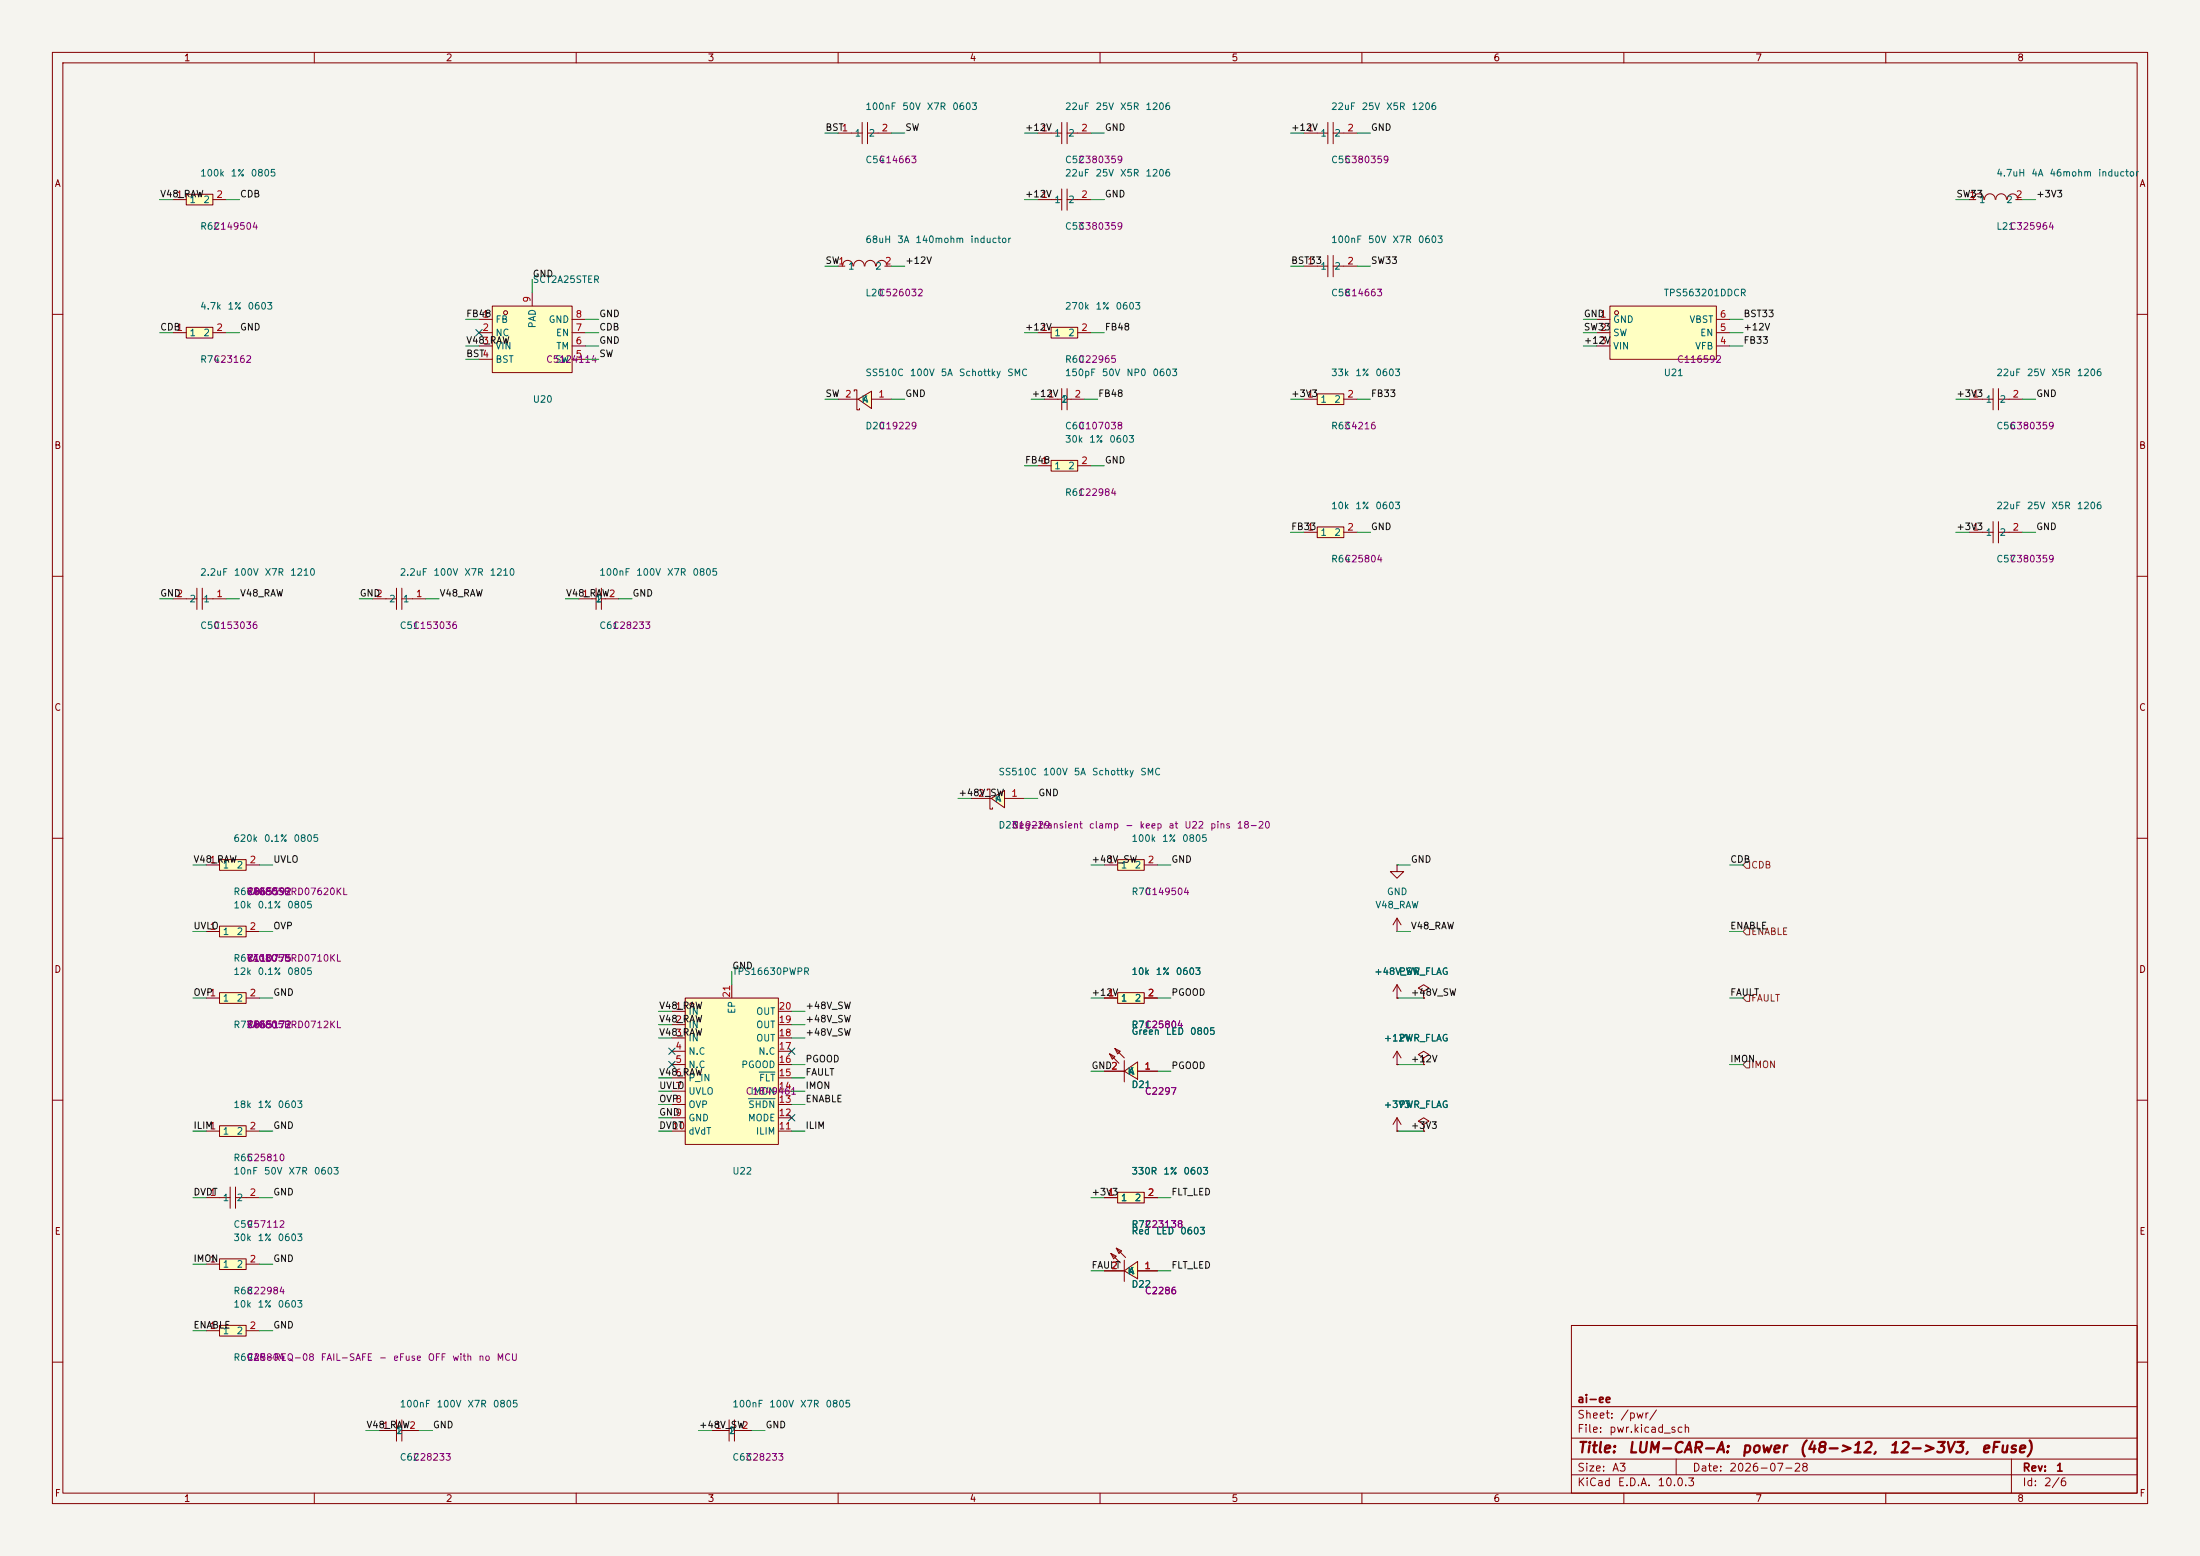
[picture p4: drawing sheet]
<svg xmlns="http://www.w3.org/2000/svg" width="420mm" height="297mm" viewBox="0 0 420 297" stroke-linecap="round" stroke-linejoin="round" font-family="sans-serif">
<path d="M0 0h420v297h-420z" fill="#f5f4ef" stroke="#f5f4ef" stroke-width=".19"/>
<g fill="none" stroke="#840000" stroke-width=".19">
<path d="M10 10h400v277h-400zM12 12h396v273h-396zM60 10v2M110 10v2M160 10v2M210 10v2M260 10v2M310 10v2M360 10v2M10 60h2M408 60h2M10 110h2"/>
<path d="M408 110h2M10 160h2M408 160h2M10 210h2M408 210h2M300 253h108v32h-108zM10 260h2M300 278.5h108M300 274.5h108M300 268.5h108M320 278.5v3M384 278.5v6.5"/>
<path d="M408 260h2M60 285v2M110 285v2M160 285v2M210 285v2M260 285v2M300 281.5h108M310 285v2M360 285v2"/>
</g>
<path d="M200.7 87.9h5v2h-5z" fill="#ffffc2"/>
<path d="M198.1 88.9h2.6M200.7 87.9h5v2h-5zM205.7 88.9h2.6" fill="none" stroke="#840000" stroke-width=".19"/>
<g fill="#ffffc2">
<path d="M211.8 201.2l1 .5-.5 .5z"/>
<path d="M212.8 200.1l1.1 .6-.5 .5z"/>
<path d="M214.6 204.5l2.6-1.8v3.3z"/>
</g>
<path d="M210.8 204.5h3.8M211.8 201.2l1 .5-.5 .5zM211.8 201.2l1.8 1.7M212.8 200.1l1.1 .6-.5 .5zM212.8 200.1l1.8 1.8M214.6 204.5l2.6-1.8v3.3zM214.6 202.4v4.1M217.2 204.5h3.8" fill="none" stroke="#840000" stroke-width=".19"/>
<path d="M189.2 152.4l2.6-1.5v3.3z" fill="#ffffc2"/>
<g fill="none" stroke="#840000" stroke-width=".19">
<path d="M185.4 152.4h3.8M188.5 150.9v-.3h.5v3.8h.5v-.2M189.2 152.4l2.6-1.5v3.3zM191.8 152.4h3.8M266.7 177.8h.1M266.7 175.3v2.5M266.7 175.3l-.8 1.2M266.7 175.3l.8 1.2M266.7 190.5h.1M266.7 188l-.8 1.2M266.7 188l.8 1.2M266.7 188v2.5"/>
<path d="M39.4 228.6h4.5M43.9 226.6v4M45 228.6h4.5M45 226.6v4"/>
</g>
<path d="M213.4 227.6h5v2h-5z" fill="#ffffc2"/>
<path d="M210.8 228.6h2.6M213.4 227.6h5v2h-5zM218.4 228.6h2.6" fill="none" stroke="#840000" stroke-width=".19"/>
<path d="M41.9 176.8h5.1v2h-5.1z" fill="#ffffc2"/>
<path d="M71.1 114.3h4.6M75.7 112.3v4M76.7 114.3h4.6M76.7 112.3v4M39.4 177.8h2.5M41.9 176.8h5.1v2h-5.1zM47 177.8h2.5M72.4 273h3.3M75.7 271v4.1M76.7 271v4.1M76.7 273h3.3" fill="none" stroke="#840000" stroke-width=".19"/>
<path d="M163.8 76.2l2.6-1.5v3.3z" fill="#ffffc2"/>
<path d="M160 50.8h1.3M160.8 50.8a1.01 1.01 0 0 1 1-1.1 1.01 1.01 0 0 1 1 1.1M163 50.8a1.01 1.01 0 0 1 1-1.1 1.01 1.01 0 0 1 1 1.1M165.1 50.8a1.01 1.01 0 0 1 1-1.1 1.01 1.01 0 0 1 1 1.1M167.3 50.8a1.01 1.01 0 0 1 1-1.1 1.01 1.01 0 0 1 1 1.1M168.9 50.8h1.3M160 76.2h3.8M163.1 74.7v-.3h.5v3.8h.5v-.2M163.8 76.2l2.6-1.5v3.3zM166.4 76.2h3.8" fill="none" stroke="#840000" stroke-width=".19"/>
<path d="M130.8 190.5h17.8v27.9h-17.8z" fill="#ffffc2"/>
<g fill="none" stroke="#840000" stroke-width=".19">
<path d="M266.7 165.1v1.3h1.3l-1.3 1.2-1.3-1.2h1.3M266.7 165.1h.1M128.3 193h2.5M128.3 195.6h2.5M128.3 198.1h2.5M130.8 190.5h17.8v27.9h-17.8zM139.7 188v2.5M148.6 193h2.5M148.6 195.6h2.5M148.6 198.1h2.5M128.3 200.7h2.5M128.3 203.2h2.5"/>
<path d="M128.3 205.7h2.5M128.3 208.3h2.5M128.3 210.8h2.5M128.3 213.4h2.5M128.3 215.9h2.5M148.6 200.7h2.5M148.6 203.2h2.5M148.6 205.7h2.5M148.6 208.3h2.5M148.6 210.8h2.5M148.6 213.4h2.5M148.6 215.9h2.5"/>
<circle cx="132.1" cy="191.8" r=".38"/>
</g>
<path d="M142.9 209.7h5.1M144.9 204.6h3.1" fill="none" stroke="#006464" stroke-width=".19"/>
<path d="M41.9 214.9h5.1v2h-5.1z" fill="#ffffc2"/>
<path d="M271.8 189.2l1-.6-1-.6-1 .6 1 .6v1.3M271.8 190.5h.1M39.4 215.9h2.5M41.9 214.9h5.1v2h-5.1zM47 215.9h2.5" fill="none" stroke="#840000" stroke-width=".19"/>
<path d="M41.9 164.1h5.1v2h-5.1z" fill="#ffffc2"/>
<path d="M375.9 76.2h4.6M380.5 74.2v4M381.5 76.2h4.6M381.5 74.2v4M39.4 165.1h2.5M41.9 164.1h5.1v2h-5.1zM47 165.1h2.5" fill="none" stroke="#840000" stroke-width=".19"/>
<g fill="#ffffc2">
<path d="M212.1 239.3l1 .5-.5 .5z"/>
<path d="M213.1 238.3l1 .5-.5 .5z"/>
<path d="M214.6 242.6l2.6-1.8v3.3z"/>
</g>
<path d="M212.1 239.3l1 .5-.5 .5zM212.1 239.3l1.8 1.7M213.1 238.3l1 .5-.5 .5zM213.1 238.3l1.8 1.7M210.8 242.6h3.8M214.6 242.6l2.6-1.8v3.3zM214.6 240.5v4.1M217.2 242.6h3.8" fill="none" stroke="#840000" stroke-width=".19"/>
<path d="M41.9 240.3h5.1v2h-5.1z" fill="#ffffc2"/>
<path d="M39.4 241.3h2.5M41.9 240.3h5.1v2h-5.1zM47 241.3h2.5" fill="none" stroke="#840000" stroke-width=".19"/>
<path d="M307.3 58.4h20.4v10.2h-20.4z" fill="#ffffc2"/>
<g fill="none" stroke="#840000" stroke-width=".19">
<path d="M248.9 50.8h4.6M253.5 48.8v4M254.5 50.8h4.6M254.5 48.8v4M307.3 58.4h20.4v10.2h-20.4zM304.8 61h2.5M304.8 63.5h2.5M304.8 66h2.5M327.7 61h2.5M327.7 63.5h2.5M327.7 66h2.5"/>
<circle cx="308.6" cy="59.7" r=".38"/>
</g>
<path d="M251.5 75.2h5v2h-5z" fill="#ffffc2"/>
<path d="M248.9 76.2h2.6M251.5 75.2h5v2h-5zM256.5 76.2h2.6" fill="none" stroke="#840000" stroke-width=".19"/>
<path d="M94 58.4h15.2v12.7h-15.2z" fill="#ffffc2"/>
<g fill="none" stroke="#840000" stroke-width=".19">
<path d="M94 58.4h15.2v12.7h-15.2zM101.6 55.9v2.5M91.4 61h2.6M91.4 63.5h2.6M91.4 66h2.6M91.4 68.6h2.6M109.2 61h2.6M109.2 63.5h2.6M109.2 66h2.6M109.2 68.6h2.6"/>
<circle cx="96.5" cy="59.7" r=".38"/>
</g>
<path d="M41.9 189.5h5.1v2h-5.1z" fill="#ffffc2"/>
<g fill="none" stroke="#840000" stroke-width=".19">
<path d="M198.1 25.4h4.6M202.7 23.4v4M203.7 25.4h4.6M203.7 23.4v4M248.9 25.4h4.6M253.5 23.4v4M254.5 25.4h4.6M254.5 23.4v4M380.5 99.6v4M381.5 99.6v4M375.9 101.6h4.6M381.5 101.6h4.6"/>
<path d="M39.4 190.5h2.5M41.9 189.5h5.1v2h-5.1zM47 190.5h2.5M271.8 214.6l1-.6-1-.6-1 .6 1 .6v1.3M271.8 215.9h.1"/>
</g>
<path d="M41.9 253h5.1v2h-5.1z" fill="#ffffc2"/>
<g fill="none" stroke="#840000" stroke-width=".19">
<path d="M375.9 38.1h1.3M376.7 38.1a1.01 1.01 0 0 1 1-1.1 1.01 1.01 0 0 1 1 1.1M378.9 38.1a1.01 1.01 0 0 1 1-1.1 1.01 1.01 0 0 1 1 1.1M381 38.1a1.01 1.01 0 0 1 1-1.1 1.01 1.01 0 0 1 1 1.1M383.2 38.1a1.01 1.01 0 0 1 1-1.1 1.01 1.01 0 0 1 1 1.1M384.8 38.1h1.3M199.4 76.2h3.3M202.7 74.2v4M203.7 76.2h3.3M203.7 74.2v4M33 114.3h4.6M37.6 112.3v4"/>
<path d="M38.6 114.3h4.6M38.6 112.3v4M266.7 215.9h.1M266.7 213.4l-.8 1.2M266.7 213.4l.8 1.2M266.7 213.4v2.5M271.8 201.9l1-.6-1-.6-1 .6 1 .6v1.3M271.8 203.2h.1M39.4 254h2.5M41.9 253h5.1v2h-5.1zM47 254h2.5"/>
</g>
<path d="M200.7 62.5h5v2h-5z" fill="#ffffc2"/>
<path d="M198.1 38.1h4.6M202.7 36.1v4M203.7 38.1h4.6M203.7 36.1v4M198.1 63.5h2.6M200.7 62.5h5v2h-5zM205.7 63.5h2.6" fill="none" stroke="#840000" stroke-width=".19"/>
<path d="M251.5 100.6h5v2h-5z" fill="#ffffc2"/>
<path d="M248.9 101.6h2.6M251.5 100.6h5v2h-5zM256.5 101.6h2.6" fill="none" stroke="#840000" stroke-width=".19"/>
<path d="M35.6 37.1h5v2h-5z" fill="#ffffc2"/>
<path d="M33 38.1h2.6M35.6 37.1h5v2h-5zM40.6 38.1h2.6M266.7 203.2h.1M266.7 200.7l-.8 1.2M266.7 200.7l.8 1.2M266.7 200.7v2.5M135.9 273h3.3M139.2 271v4.1M140.2 273h3.3M140.2 271v4.1" fill="none" stroke="#840000" stroke-width=".19"/>
<path d="M213.4 189.5h5v2h-5z" fill="#ffffc2"/>
<path d="M110.5 114.3h3.3M113.8 112.3v4M114.8 114.3h3.3M114.8 112.3v4M210.8 190.5h2.6M213.4 189.5h5v2h-5zM218.4 190.5h2.6" fill="none" stroke="#840000" stroke-width=".19"/>
<path d="M213.4 164.1h5v2h-5z" fill="#ffffc2"/>
<path d="M210.8 165.1h2.6M213.4 164.1h5v2h-5zM218.4 165.1h2.6" fill="none" stroke="#840000" stroke-width=".19"/>
<path d="M35.6 62.5h5v2h-5z" fill="#ffffc2"/>
<g fill="none" stroke="#840000" stroke-width=".19">
<path d="M160 25.4h4.6M164.6 23.4v4M165.6 25.4h4.6M165.6 23.4v4M33 63.5h2.6M35.6 62.5h5v2h-5zM40.6 63.5h2.6M210.8 190.5h2.6M218.4 190.5h2.6M266.7 190.5h.1M271.8 190.5h.1M210.8 204.5h3.8"/>
<path d="M217.2 204.5h3.8M266.7 203.2h.1M266.7 215.9h.1M271.8 203.2h.1M271.8 215.9h.1M210.8 228.6h2.6M218.4 228.6h2.6M210.8 242.6h3.8M217.2 242.6h3.8"/>
</g>
<path d="M332.7 177.8l.7-.6h.6v1.2h-.6zM332.7 165.1l.7-.6h.6v1.2h-.6zM333.4 189.9h.6v1.2h-.6l-.7-.6zM332.7 203.2l.7-.6h.6v1.2h-.6z" fill="none" stroke="#725600" stroke-width=".19"/>
<g fill="none" stroke="#009600" stroke-width=".19">
<path d="M30.5 38.1h2.5M43.2 38.1h2.5M157.5 25.4h2.5M170.2 25.4h2.5M195.6 38.1h2.5M195.6 25.4h2.5M208.3 38.1h2.5M208.3 25.4h2.5M246.4 25.4h2.5M259.1 25.4h2.5M373.4 38.1h2.5M386.1 38.1h2.5"/>
<path d="M101.6 53.3v2.6M157.5 50.8h2.5M170.2 50.8h2.5M246.4 50.8h2.5M259.1 50.8h2.5M30.5 63.5h2.5M43.2 63.5h2.5M88.9 68.6h2.5M88.9 66h2.5M88.9 61h2.5M111.8 68.6h2.5M111.8 66h2.5"/>
<path d="M111.8 63.5h2.5M111.8 61h2.5M157.5 76.2h2.5M170.2 76.2h2.5M195.6 63.5h2.5M196.8 76.2h2.6M207 76.2h2.5M208.3 63.5h2.5M246.4 76.2h2.5M259.1 76.2h2.5M302.3 66h2.5M302.3 63.5h2.5"/>
<path d="M302.3 61h2.5M330.2 66h2.5M330.2 63.5h2.5M330.2 61h2.5M373.4 76.2h2.5M386.1 76.2h2.5M195.6 88.9h2.5M208.3 88.9h2.5M30.5 114.3h2.5M43.2 114.3h2.5M68.6 114.3h2.5M81.3 114.3h2.5"/>
<path d="M107.9 114.3h2.6M118.1 114.3h2.5M246.4 101.6h2.5M259.1 101.6h2.5M373.4 101.6h2.5M386.1 101.6h2.5M182.9 152.4h2.5M195.6 152.4h2.5M36.8 177.8h2.6M36.8 165.1h2.6M49.5 177.8h2.6M49.5 165.1h2.6"/>
<path d="M208.3 165.1h2.5M221 165.1h2.5M266.7 177.8h2.5M266.7 165.1h2.5M330.2 177.8h2.5M330.2 165.1h2.5M36.8 190.5h2.6M49.5 190.5h2.6M125.7 193h2.6M125.7 198.1h2.6M125.7 195.6h2.6M139.7 185.4v2.6"/>
<path d="M151.1 193h2.6M151.1 198.1h2.6M151.1 195.6h2.6M208.3 190.5h2.5M221 190.5h2.5M266.7 190.5h5.1M330.2 190.5h2.5M36.8 215.9h2.6M49.5 215.9h2.6M125.7 215.9h2.6M125.7 205.7h2.6M125.7 208.3h2.6"/>
<path d="M125.7 210.8h2.6M125.7 213.4h2.6M151.1 215.9h2.6M151.1 205.7h2.6M151.1 208.3h2.6M151.1 210.8h2.6M151.1 203.2h2.6M208.3 204.5h2.5M221 204.5h2.5M266.7 215.9h5.1M266.7 203.2h5.1M330.2 203.2h2.5"/>
<path d="M36.8 228.6h2.6M49.5 228.6h2.6M208.3 228.6h2.5M221 228.6h2.5M36.8 241.3h2.6M36.8 254h2.6M49.5 241.3h2.6M49.5 254h2.6M208.3 242.6h2.5M221 242.6h2.5M69.8 273h2.6M80 273h2.5"/>
<path d="M133.3 273h2.6M143.5 273h2.5"/>
</g>
<path d="M90.8 62.9l1.2 1.2M92 62.9l-1.2 1.2M127.7 200.1l1.2 1.2M127.7 202.6l1.2 1.2M128.9 200.1l-1.2 1.2M128.9 202.6l-1.2 1.2M150.5 212.8l1.2 1.2M150.5 200.1l1.2 1.2M151.7 212.8l-1.2 1.2M151.7 200.1l-1.2 1.2" fill="none" stroke="#000084" stroke-width=".19"/>
<g font-size="2" fill="#840000">
<text x="301" y="277.8">Title:</text>
<text x="310.7" y="277.8">LUM-CAR-A:</text>
<text x="332.3" y="277.8">power</text>
<text x="343.3" y="277.8">(48-&gt;12,</text>
<text x="360.5" y="277.8">12-&gt;3V3,</text>
<text x="378" y="277.8">eFuse)</text>
</g>
<g font-size="1.5" fill="#840000">
<text x="301" y="268.1">ai-ee</text>
<text x="301" y="273.8">File:</text>
<text x="301" y="271.1">Sheet:</text>
<text x="307.1" y="273.8">pwr.kicad_sch</text>
<text x="309.2" y="271.1">/pwr/</text>
<text x="301" y="281.2">Size:</text>
<text x="307.6" y="281.2">A3</text>
<text x="323" y="281.2">Date:</text>
<text x="330" y="281.2">2026-07-28</text>
<text x="386" y="281.2">Rev:</text>
<text x="392.4" y="281.2">1</text>
<text x="301" y="284">KiCad</text>
<text x="308.7" y="284">E.D.A.</text>
<text x="316.3" y="284">10.0.3</text>
<text x="386" y="284">Id:</text>
<text x="390.1" y="284">2/6</text>
</g>
<g font-size="1.3" fill="#840000">
<text x="35" y="12">1</text>
<text x="85" y="12">2</text>
<text x="135" y="12">3</text>
<text x="185" y="12">4</text>
<text x="235" y="12">5</text>
<text x="285" y="12">6</text>
<text x="335" y="12">7</text>
<text x="385" y="12">8</text>
<text x="10.3" y="36">A</text>
<text x="408.3" y="36">A</text>
<text x="10.3" y="86">B</text>
<text x="408.2" y="86">B</text>
<text x="10.3" y="136">C</text>
<text x="408.2" y="136">C</text>
<text x="10.3" y="186">D</text>
<text x="408.2" y="186">D</text>
<text x="10.3" y="236">E</text>
<text x="408.3" y="236">E</text>
<text x="10.3" y="286">F</text>
<text x="35" y="287">1</text>
<text x="85" y="287">2</text>
<text x="135" y="287">3</text>
<text x="185" y="287">4</text>
<text x="235" y="287">5</text>
<text x="285" y="287">6</text>
<text x="335" y="287">7</text>
<text x="385" y="287">8</text>
<text x="408.3" y="286">F</text>
</g>
<g font-size="1.3" fill="#006464">
<text x="165.1" y="21.3">100nF</text>
<text x="172.1" y="21.3">50V</text>
<text x="176.8" y="21.3">X7R</text>
<text x="181.7" y="21.3">0603</text>
<text x="203.2" y="21.3">22uF</text>
<text x="209" y="21.3">25V</text>
<text x="213.7" y="21.3">X5R</text>
<text x="218.6" y="21.3">1206</text>
<text x="254" y="21.3">22uF</text>
<text x="259.8" y="21.3">25V</text>
<text x="264.5" y="21.3">X5R</text>
<text x="269.4" y="21.3">1206</text>
<text x="163.1" y="26.4">1</text>
<text x="165.7" y="26.4">2</text>
<text x="201.2" y="26.4">1</text>
<text x="203.8" y="26.4">2</text>
<text x="252" y="26.4">1</text>
<text x="254.6" y="26.4">2</text>
<text x="38.1" y="34">100k</text>
<text x="43.9" y="34">1%</text>
<text x="47.8" y="34">0805</text>
<text x="165.1" y="31.5">C54</text>
<text x="203.2" y="31.5">C52</text>
<text x="203.2" y="34">22uF</text>
<text x="209" y="34">25V</text>
<text x="213.7" y="34">X5R</text>
<text x="218.6" y="34">1206</text>
<text x="254" y="31.5">C55</text>
<text x="381" y="34">4.7uH</text>
<text x="387.7" y="34">4A</text>
<text x="391.2" y="34">46mohm</text>
<text x="400.4" y="34">inductor</text>
<text x="36.1" y="39.1">1</text>
<text x="38.7" y="39.1">2</text>
<text x="201.2" y="39.1">1</text>
<text x="203.8" y="39.1">2</text>
<text x="377.7" y="39.1">1</text>
<text x="382.9" y="39.1">2</text>
<text x="38.1" y="44.2">R62</text>
<text x="165.1" y="46.7">68uH</text>
<text x="171.2" y="46.7">3A</text>
<text x="174.6" y="46.7">140mohm</text>
<text x="185.1" y="46.7">inductor</text>
<text x="203.2" y="44.2">C53</text>
<text x="254" y="46.7">100nF</text>
<text x="261" y="46.7">50V</text>
<text x="265.7" y="46.7">X7R</text>
<text x="270.6" y="46.7">0603</text>
<text x="381" y="44.2">L21</text>
<text x="161.8" y="51.8">1</text>
<text x="167" y="51.8">2</text>
<text x="252" y="51.8">1</text>
<text x="254.6" y="51.8">2</text>
<text x="38.1" y="59.4">4.7k</text>
<text x="43.3" y="59.4">1%</text>
<text x="47.2" y="59.4">0603</text>
<text x="101.6" y="54.3">SCT2A25STER</text>
<text x="165.1" y="56.9">L20</text>
<text x="203.2" y="59.4">270k</text>
<text x="209" y="59.4">1%</text>
<text x="212.9" y="59.4">0603</text>
<text x="254" y="56.9">C58</text>
<text x="317.5" y="56.9">TPS563201DDCR</text>
<text x="36.1" y="64.5">1</text>
<text x="38.7" y="64.5">2</text>
<text x="94.5" y="61.9">FB</text>
<text x="94.5" y="64.5">NC</text>
<text x="102.6" y="62.8" transform="rotate(-90 102.6 62.8)">PAD</text>
<text x="104.6" y="61.9">GND</text>
<text x="106" y="64.5">EN</text>
<text x="201.2" y="64.5">1</text>
<text x="203.8" y="64.5">2</text>
<text x="307.8" y="61.9">GND</text>
<text x="307.8" y="64.5">SW</text>
<text x="322.4" y="61.9">VBST</text>
<text x="324.5" y="64.5">EN</text>
<text x="38.1" y="69.6">R74</text>
<text x="94.5" y="67">VIN</text>
<text x="94.5" y="69.6">BST</text>
<text x="105.8" y="69.6">SW</text>
<text x="106.1" y="67">TM</text>
<text x="203.2" y="69.6">R60</text>
<text x="307.8" y="67">VIN</text>
<text x="323.5" y="67">VFB</text>
<text x="101.6" y="77.2">U20</text>
<text x="164.3" y="77.2">K</text>
<text x="164.6" y="77.2">A</text>
<text x="165.1" y="72.1">SS510C</text>
<text x="173.6" y="72.1">100V</text>
<text x="179.5" y="72.1">5A</text>
<text x="183" y="72.1">Schottky</text>
<text x="192.2" y="72.1">SMC</text>
<text x="202.4" y="77.2">1</text>
<text x="202.5" y="77.2">2</text>
<text x="203.2" y="72.1">150pF</text>
<text x="210.2" y="72.1">50V</text>
<text x="214.9" y="72.1">NP0</text>
<text x="219.9" y="72.1">0603</text>
<text x="252" y="77.2">1</text>
<text x="254" y="72.1">33k</text>
<text x="254.6" y="77.2">2</text>
<text x="258.6" y="72.1">1%</text>
<text x="262.5" y="72.1">0603</text>
<text x="317.5" y="72.1">U21</text>
<text x="379" y="77.2">1</text>
<text x="381" y="72.1">22uF</text>
<text x="381.6" y="77.2">2</text>
<text x="386.8" y="72.1">25V</text>
<text x="391.5" y="72.1">X5R</text>
<text x="396.4" y="72.1">1206</text>
<text x="165.1" y="82.3">D20</text>
<text x="203.2" y="82.3">C60</text>
<text x="254" y="82.3">R63</text>
<text x="381" y="82.3">C56</text>
<text x="201.2" y="89.9">1</text>
<text x="203.2" y="84.8">30k</text>
<text x="203.8" y="89.9">2</text>
<text x="207.8" y="84.8">1%</text>
<text x="211.7" y="84.8">0603</text>
<text x="203.2" y="95">R61</text>
<text x="254" y="97.5">10k</text>
<text x="258.6" y="97.5">1%</text>
<text x="262.5" y="97.5">0603</text>
<text x="381" y="97.5">22uF</text>
<text x="386.8" y="97.5">25V</text>
<text x="391.5" y="97.5">X5R</text>
<text x="396.4" y="97.5">1206</text>
<text x="252" y="102.6">1</text>
<text x="254" y="107.7">R64</text>
<text x="254.6" y="102.6">2</text>
<text x="379" y="102.6">1</text>
<text x="381" y="107.7">C57</text>
<text x="381.6" y="102.6">2</text>
<text x="38.1" y="110.2">2.2uF</text>
<text x="44.5" y="110.2">100V</text>
<text x="50.4" y="110.2">X7R</text>
<text x="55.3" y="110.2">1210</text>
<text x="76.2" y="110.2">2.2uF</text>
<text x="82.6" y="110.2">100V</text>
<text x="88.5" y="110.2">X7R</text>
<text x="93.4" y="110.2">1210</text>
<text x="114.3" y="110.2">100nF</text>
<text x="121.3" y="110.2">100V</text>
<text x="127.2" y="110.2">X7R</text>
<text x="132.1" y="110.2">0805</text>
<text x="36.1" y="115.3">2</text>
<text x="38.7" y="115.3">1</text>
<text x="74.2" y="115.3">2</text>
<text x="76.8" y="115.3">1</text>
<text x="113.5" y="115.3">1</text>
<text x="113.6" y="115.3">2</text>
<text x="38.1" y="120.4">C50</text>
<text x="76.2" y="120.4">C51</text>
<text x="114.3" y="120.4">C61</text>
<text x="190.5" y="148.3">SS510C</text>
<text x="199" y="148.3">100V</text>
<text x="204.9" y="148.3">5A</text>
<text x="208.4" y="148.3">Schottky</text>
<text x="217.6" y="148.3">SMC</text>
<text x="189.7" y="153.4">K</text>
<text x="190" y="153.4">A</text>
<text x="44.5" y="161">620k</text>
<text x="50.3" y="161">0.1%</text>
<text x="55.9" y="161">0805</text>
<text x="190.5" y="158.5">D23</text>
<text x="215.9" y="161">100k</text>
<text x="221.7" y="161">1%</text>
<text x="225.6" y="161">0805</text>
<text x="42.4" y="166.1">1</text>
<text x="45.1" y="166.1">2</text>
<text x="213.9" y="166.1">1</text>
<text x="216.5" y="166.1">2</text>
<text x="44.5" y="173.7">10k</text>
<text x="44.5" y="171.2">R66</text>
<text x="49.1" y="173.7">0.1%</text>
<text x="54.7" y="173.7">0805</text>
<text x="215.9" y="171.2">R70</text>
<text x="262.5" y="173.7">V48_RAW</text>
<text x="264.7" y="171.2">GND</text>
<text x="42.4" y="178.8">1</text>
<text x="45.1" y="178.8">2</text>
<text x="44.5" y="183.9">R67</text>
<text x="42.4" y="191.5">1</text>
<text x="44.5" y="186.4">12k</text>
<text x="45.1" y="191.5">2</text>
<text x="49.1" y="186.4">0.1%</text>
<text x="54.7" y="186.4">0805</text>
<text x="139.7" y="186.4">TPS16630PWPR</text>
<text x="213.9" y="191.5">1</text>
<text x="215.9" y="186.4">10k</text>
<text x="216.5" y="191.5">2</text>
<text x="220.5" y="186.4">1%</text>
<text x="224.4" y="186.4">0603</text>
<text x="262.2" y="186.4">+48V_SW</text>
<text x="267" y="186.4">PWR_FLAG</text>
<text x="44.5" y="196.6">R73</text>
<text x="131.3" y="194">IN</text>
<text x="131.3" y="196.6">IN</text>
<text x="140.7" y="193.6" transform="rotate(-90 140.7 193.6)">EP</text>
<text x="144.3" y="196.6">OUT</text>
<text x="144.3" y="194">OUT</text>
<text x="215.9" y="197.8">Green</text>
<text x="215.9" y="196.6">R71</text>
<text x="222.5" y="197.8">LED</text>
<text x="227.1" y="197.8">0805</text>
<text x="131.3" y="199.1">IN</text>
<text x="131.3" y="201.6">N.C</text>
<text x="144.3" y="199.1">OUT</text>
<text x="144.7" y="201.6">N.C</text>
<text x="264.1" y="199.1">+12V</text>
<text x="267" y="199.1">PWR_FLAG</text>
<text x="131.3" y="204.2">N.C</text>
<text x="131.3" y="206.7">P_IN</text>
<text x="131.3" y="209.3">UVLO</text>
<text x="141.4" y="204.2">PGOOD</text>
<text x="143.2" y="209.3">IMON</text>
<text x="144.8" y="206.7">FLT</text>
<text x="215.1" y="205.4">K</text>
<text x="215.4" y="205.4">A</text>
<text x="215.9" y="208">D21</text>
<text x="44.5" y="211.8">18k</text>
<text x="49.1" y="211.8">1%</text>
<text x="52.9" y="211.8">0603</text>
<text x="131.3" y="211.8">OVP</text>
<text x="131.3" y="214.3">GND</text>
<text x="142.7" y="214.3">MODE</text>
<text x="142.7" y="211.8">SHDN</text>
<text x="264.1" y="211.8">+3V3</text>
<text x="267" y="211.8">PWR_FLAG</text>
<text x="42.4" y="216.9">1</text>
<text x="44.5" y="222">R65</text>
<text x="45.1" y="216.9">2</text>
<text x="131.3" y="216.9">dVdT</text>
<text x="144.2" y="216.9">ILIM</text>
<text x="44.5" y="224.5">10nF</text>
<text x="50.3" y="224.5">50V</text>
<text x="55" y="224.5">X7R</text>
<text x="59.8" y="224.5">0603</text>
<text x="139.7" y="224.5">U22</text>
<text x="215.9" y="224.5">330R</text>
<text x="222" y="224.5">1%</text>
<text x="225.8" y="224.5">0603</text>
<text x="42.4" y="229.6">1</text>
<text x="45.1" y="229.6">2</text>
<text x="213.9" y="229.6">1</text>
<text x="216.5" y="229.6">2</text>
<text x="44.5" y="234.7">C59</text>
<text x="44.5" y="237.2">30k</text>
<text x="49.1" y="237.2">1%</text>
<text x="52.9" y="237.2">0603</text>
<text x="215.9" y="235.9">Red</text>
<text x="215.9" y="234.7">R72</text>
<text x="220.6" y="235.9">LED</text>
<text x="225.2" y="235.9">0603</text>
<text x="42.4" y="242.3">1</text>
<text x="45.1" y="242.3">2</text>
<text x="215.1" y="243.5">K</text>
<text x="215.4" y="243.5">A</text>
<text x="44.5" y="247.4">R68</text>
<text x="44.5" y="249.9">10k</text>
<text x="49.1" y="249.9">1%</text>
<text x="52.9" y="249.9">0603</text>
<text x="215.9" y="246.1">D22</text>
<text x="42.4" y="255">1</text>
<text x="45.1" y="255">2</text>
<text x="44.5" y="260.1">R69AR-REQ-08</text>
<text x="76.2" y="268.9">100nF</text>
<text x="83.2" y="268.9">100V</text>
<text x="89.1" y="268.9">X7R</text>
<text x="94" y="268.9">0805</text>
<text x="139.7" y="268.9">100nF</text>
<text x="146.7" y="268.9">100V</text>
<text x="152.6" y="268.9">X7R</text>
<text x="157.5" y="268.9">0805</text>
<text x="75.4" y="274">1</text>
<text x="75.5" y="274">2</text>
<text x="138.9" y="274">1</text>
<text x="139" y="274">2</text>
<text x="76.2" y="279.1">C62</text>
<text x="139.7" y="279.1">C63</text>
</g>
<g font-size="1.3" fill="#0f0f0f">
<text x="157.5" y="25.3">BST1</text>
<text x="172.7" y="25.3">SW</text>
<text x="195.6" y="25.3">+12V</text>
<text x="210.8" y="25.3">GND</text>
<text x="246.4" y="25.3">+12V</text>
<text x="261.6" y="25.3">GND</text>
<text x="30.5" y="38">V48_RAW</text>
<text x="45.7" y="38">CDB</text>
<text x="195.6" y="38">+12V</text>
<text x="210.8" y="38">GND</text>
<text x="373.4" y="38">SW33</text>
<text x="388.6" y="38">+3V3</text>
<text x="101.6" y="53.2">GND</text>
<text x="157.5" y="50.7">SW1</text>
<text x="172.7" y="50.7">+12V</text>
<text x="246.4" y="50.7">BST33</text>
<text x="261.6" y="50.7">SW33</text>
<text x="30.5" y="63.4">CDB</text>
<text x="45.7" y="63.4">GND</text>
<text x="88.9" y="60.8">FB48</text>
<text x="88.9" y="65.9">V48_RAW</text>
<text x="114.3" y="65.9">GND</text>
<text x="114.3" y="63.4">CDB</text>
<text x="114.3" y="60.8">GND</text>
<text x="195.6" y="63.4">+12V</text>
<text x="210.8" y="63.4">FB48</text>
<text x="302.3" y="65.9">+12V</text>
<text x="302.3" y="60.8">GND</text>
<text x="302.3" y="63.4">SW33</text>
<text x="332.7" y="65.9">FB33</text>
<text x="332.7" y="63.4">+12V</text>
<text x="332.7" y="60.8">BST33</text>
<text x="88.9" y="68.5">BST4</text>
<text x="114.3" y="68.5">SW</text>
<text x="157.5" y="76.1">SW 2</text>
<text x="172.7" y="76.1">GND</text>
<text x="196.8" y="76.1">+12V</text>
<text x="209.5" y="76.1">FB48</text>
<text x="246.4" y="76.1">+3V3</text>
<text x="261.6" y="76.1">FB33</text>
<text x="373.4" y="76.1">+3V3</text>
<text x="388.6" y="76.1">GND</text>
<text x="195.6" y="88.8">FB48</text>
<text x="210.8" y="88.8">GND</text>
<text x="246.4" y="101.5">FB33</text>
<text x="261.6" y="101.5">GND</text>
<text x="373.4" y="101.5">+3V3</text>
<text x="388.6" y="101.5">GND</text>
<text x="30.5" y="114.2">GND</text>
<text x="45.7" y="114.2">V48_RAW</text>
<text x="68.6" y="114.2">GND</text>
<text x="83.8" y="114.2">V48_RAW</text>
<text x="107.9" y="114.2">V48_RAW2</text>
<text x="120.6" y="114.2">GND</text>
<text x="182.9" y="152.3">+48V_SW</text>
<text x="198.1" y="152.3">GND</text>
<text x="36.8" y="165">V48_RAW</text>
<text x="52.1" y="165">UVLO</text>
<text x="208.3" y="165">+48V_SW</text>
<text x="223.5" y="165">GND</text>
<text x="269.2" y="165">GND</text>
<text x="330.2" y="165">CDB</text>
<text x="36.8" y="177.7">UVLO</text>
<text x="52.1" y="177.7">OVP</text>
<text x="269.2" y="177.7">V48_RAW</text>
<text x="330.2" y="177.7">ENABLE</text>
<text x="139.7" y="185.3">GND</text>
<text x="36.8" y="190.4">OVP</text>
<text x="52.1" y="190.4">GND</text>
<text x="208.3" y="190.4">+12V</text>
<text x="223.5" y="190.4">PGOOD</text>
<text x="269.2" y="190.4">+48V_SW</text>
<text x="330.2" y="190.4">FAULT</text>
<text x="125.7" y="192.9">V48_RAW</text>
<text x="125.7" y="195.5">V48_RAW</text>
<text x="125.7" y="198">V48_RAW</text>
<text x="153.7" y="195.5">+48V_SW</text>
<text x="153.7" y="198">+48V_SW</text>
<text x="153.7" y="192.9">+48V_SW</text>
<text x="153.7" y="203.1">PGOOD</text>
<text x="269.2" y="203.1">+12V</text>
<text x="330.2" y="203.1">IMON</text>
<text x="125.7" y="205.6">V48_RAW</text>
<text x="125.7" y="208.2">UVLO</text>
<text x="153.7" y="205.6">FAULT</text>
<text x="153.7" y="208.2">IMON</text>
<text x="208.3" y="204.3">GND2</text>
<text x="223.5" y="204.3">PGOOD</text>
<text x="36.8" y="215.8">ILIM</text>
<text x="52.1" y="215.8">GND</text>
<text x="125.7" y="210.7">OVP</text>
<text x="125.7" y="213.2">GND</text>
<text x="125.7" y="215.8">DVDT</text>
<text x="153.7" y="215.8">ILIM</text>
<text x="153.7" y="210.7">ENABLE</text>
<text x="269.2" y="215.8">+3V3</text>
<text x="36.8" y="228.5">DVDT</text>
<text x="52.1" y="228.5">GND</text>
<text x="208.3" y="228.5">+3V3</text>
<text x="223.5" y="228.5">FLT_LED</text>
<text x="36.8" y="241.2">IMON</text>
<text x="52.1" y="241.2">GND</text>
<text x="208.3" y="242.4">FAULT</text>
<text x="223.5" y="242.4">FLT_LED</text>
<text x="36.8" y="253.9">ENABLE</text>
<text x="52.1" y="253.9">GND</text>
<text x="69.8" y="272.9">V48_RAW2</text>
<text x="82.5" y="272.9">GND</text>
<text x="133.3" y="272.9">+48V_SW</text>
<text x="146" y="272.9">GND</text>
</g>
<g font-size="1.3" fill="#a90000">
<text x="168.2" y="25.4">2</text>
<text x="198.7" y="25.4">1</text>
<text x="206.3" y="25.4">2</text>
<text x="249.5" y="25.4">1</text>
<text x="257.1" y="25.4">2</text>
<text x="33.6" y="38.1">1</text>
<text x="41.2" y="38.1">2</text>
<text x="198.7" y="38.1">1</text>
<text x="206.3" y="38.1">2</text>
<text x="375.8" y="38.1">1</text>
<text x="384.7" y="38.1">2</text>
<text x="168.8" y="50.8">2</text>
<text x="249.5" y="50.8">1</text>
<text x="257.1" y="50.8">2</text>
<text x="101.6" y="57.9" transform="rotate(-90 101.6 57.9)">9</text>
<text x="33.6" y="63.5">1</text>
<text x="41.2" y="63.5">2</text>
<text x="92" y="60.9">1</text>
<text x="92" y="63.5">2</text>
<text x="109.8" y="63.5">7</text>
<text x="109.8" y="60.9">8</text>
<text x="198.7" y="63.5">1</text>
<text x="206.3" y="63.5">2</text>
<text x="305.4" y="60.9">1</text>
<text x="305.4" y="63.5">2</text>
<text x="328.2" y="63.5">5</text>
<text x="328.2" y="60.9">6</text>
<text x="92" y="66">3</text>
<text x="109.8" y="68.6">5</text>
<text x="109.8" y="66">6</text>
<text x="305.4" y="66">3</text>
<text x="328.2" y="66">4</text>
<text x="167.6" y="76.2">1</text>
<text x="200" y="76.2">1</text>
<text x="205" y="76.2">2</text>
<text x="249.5" y="76.2">1</text>
<text x="257.1" y="76.2">2</text>
<text x="376.5" y="76.2">1</text>
<text x="384.1" y="76.2">2</text>
<text x="198.7" y="88.9">1</text>
<text x="206.3" y="88.9">2</text>
<text x="249.5" y="101.6">1</text>
<text x="257.1" y="101.6">2</text>
<text x="376.5" y="101.6">1</text>
<text x="384.1" y="101.6">2</text>
<text x="33.6" y="114.3">2</text>
<text x="41.2" y="114.3">1</text>
<text x="71.7" y="114.3">2</text>
<text x="79.3" y="114.3">1</text>
<text x="111.1" y="114.3">1</text>
<text x="186.6" y="152.4">2</text>
<text x="193" y="152.4">1</text>
<text x="39.9" y="165.1">1</text>
<text x="47.6" y="165.1">2</text>
<text x="211.4" y="165.1">1</text>
<text x="219" y="165.1">2</text>
<text x="39.9" y="177.8">1</text>
<text x="47.6" y="177.8">2</text>
<text x="39.9" y="190.5">1</text>
<text x="47.6" y="190.5">2</text>
<text x="139.7" y="190.5" transform="rotate(-90 139.7 190.5)">21</text>
<text x="211.4" y="190.5">1</text>
<text x="219" y="190.5">2</text>
<text x="128.8" y="193">1</text>
<text x="128.8" y="195.6">2</text>
<text x="148.5" y="195.6">19</text>
<text x="148.5" y="193">20</text>
<text x="128.8" y="198.1">3</text>
<text x="128.8" y="200.6">4</text>
<text x="128.8" y="203.2">5</text>
<text x="148.5" y="203.2">16</text>
<text x="148.5" y="200.6">17</text>
<text x="148.5" y="198.1">18</text>
<text x="128.8" y="205.7">6</text>
<text x="128.8" y="208.3">7</text>
<text x="148.5" y="208.3">14</text>
<text x="148.5" y="205.7">15</text>
<text x="212" y="204.4">2</text>
<text x="218.4" y="204.4">1</text>
<text x="39.9" y="215.9">1</text>
<text x="47.6" y="215.9">2</text>
<text x="128.2" y="215.9">10</text>
<text x="128.8" y="210.8">8</text>
<text x="128.8" y="213.3">9</text>
<text x="148.5" y="215.9">11</text>
<text x="148.5" y="213.3">12</text>
<text x="148.5" y="210.8">13</text>
<text x="39.9" y="228.6">1</text>
<text x="47.6" y="228.6">2</text>
<text x="211.4" y="228.6">1</text>
<text x="219" y="228.6">2</text>
<text x="39.9" y="241.3">1</text>
<text x="47.6" y="241.3">2</text>
<text x="212" y="242.5">2</text>
<text x="218.4" y="242.5">1</text>
<text x="39.9" y="254">1</text>
<text x="47.6" y="254">2</text>
<text x="73" y="273">1</text>
<text x="136.5" y="273">1</text>
<text x="141.5" y="273">2</text>
</g>
<g font-size="1.3" fill="#840084">
<text x="167.6" y="31.5">C14663</text>
<text x="205.7" y="31.5">C380359</text>
<text x="256.5" y="31.5">C380359</text>
<text x="40.6" y="44.2">C149504</text>
<text x="205.7" y="44.2">C380359</text>
<text x="383.5" y="44.2">C325964</text>
<text x="167.6" y="56.9">C526032</text>
<text x="256.5" y="56.9">C14663</text>
<text x="40.6" y="69.6">C23162</text>
<text x="104.1" y="69.6">C5124114</text>
<text x="205.7" y="69.6">C22965</text>
<text x="320" y="69.6">C116592</text>
<text x="167.6" y="82.3">C19229</text>
<text x="205.7" y="82.3">C107038</text>
<text x="256.5" y="82.3">C4216</text>
<text x="383.5" y="82.3">C380359</text>
<text x="205.7" y="95">C22984</text>
<text x="256.5" y="107.7">C25804</text>
<text x="383.5" y="107.7">C380359</text>
<text x="40.6" y="120.4">C153036</text>
<text x="78.7" y="120.4">C153036</text>
<text x="116.8" y="120.4">C28233</text>
<text x="193" y="158.5">Neg-transient</text>
<text x="193" y="158.5">C19229</text>
<text x="207.8" y="158.5">clamp</text>
<text x="214.7" y="158.5">-</text>
<text x="217.4" y="158.5">keep</text>
<text x="223" y="158.5">at</text>
<text x="226" y="158.5">U22</text>
<text x="230.9" y="158.5">pins</text>
<text x="236" y="158.5">18-20</text>
<text x="47" y="171.2">YAGEO</text>
<text x="47" y="171.2">C865592</text>
<text x="47" y="171.2">RT0805BRD07620KL</text>
<text x="218.4" y="171.2">C149504</text>
<text x="47" y="183.9">RT0805BRD0710KL</text>
<text x="47" y="183.9">YAGEO</text>
<text x="47" y="183.9">C110775</text>
<text x="47" y="196.6">RT0805BRD0712KL</text>
<text x="47" y="196.6">YAGEO</text>
<text x="47" y="196.6">C865172</text>
<text x="218.4" y="196.6">C25804</text>
<text x="142.2" y="209.3">C1849461</text>
<text x="218.4" y="209.3">C2297</text>
<text x="47" y="222">C25810</text>
<text x="47" y="234.7">C57112</text>
<text x="218.4" y="234.7">C23138</text>
<text x="47" y="247.4">C22984</text>
<text x="218.4" y="247.4">C2286</text>
<text x="47" y="260.1">C25804</text>
<text x="61.1" y="260.1">FAIL-SAFE</text>
<text x="72.2" y="260.1">-</text>
<text x="74.9" y="260.1">eFuse</text>
<text x="81.6" y="260.1">OFF</text>
<text x="86.2" y="260.1">with</text>
<text x="91.2" y="260.1">no</text>
<text x="94.7" y="260.1">MCU</text>
<text x="78.7" y="279.1">C28233</text>
<text x="142.2" y="279.1">C28233</text>
</g>
<g font-size="1.3" fill="#725600">
<text x="334.2" y="166.1">CDB</text>
<text x="334.2" y="178.8">ENABLE</text>
<text x="334.2" y="191.5">FAULT</text>
<text x="334.2" y="204.2">IMON</text>
</g>
</svg>
